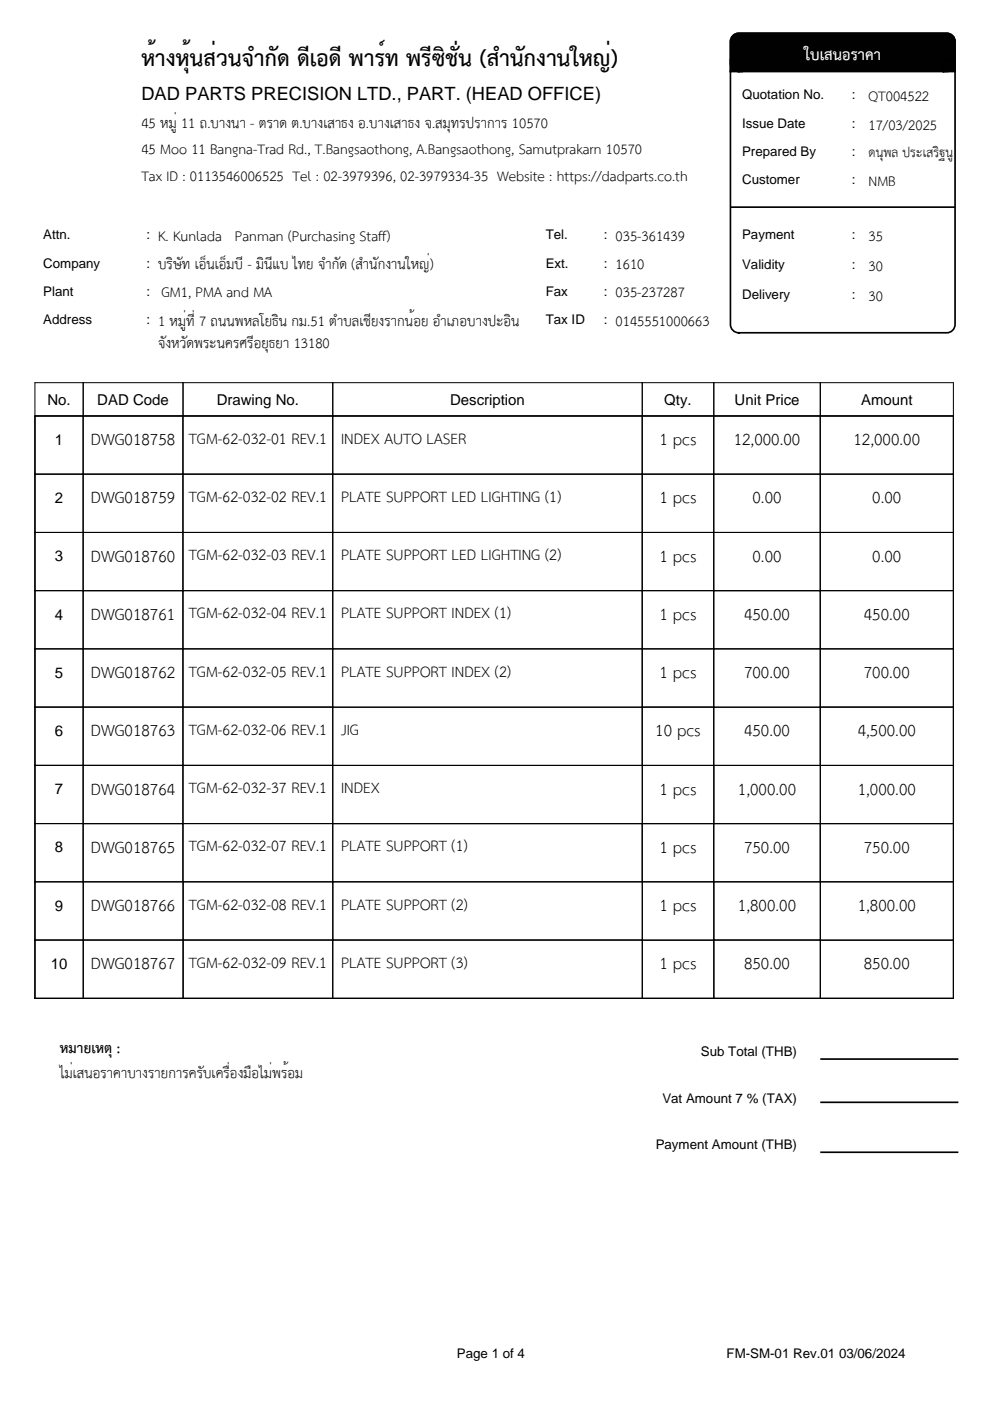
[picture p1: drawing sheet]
<svg xmlns="http://www.w3.org/2000/svg" width="210mm" height="297mm" viewBox="0 0 210 297" stroke-linecap="round" stroke-linejoin="round" font-family="sans-serif">
<path d="M7.4 88.2h10.2v12.3h-10.2z" fill="none" stroke="#000" stroke-width=".21"/>
<path d="M17.6 88.2h21.2v12.3h-21.2z" fill="#fff"/>
<path d="M17.6 88.2h21.2v12.3h-21.2z" fill="none" stroke="#000" stroke-width=".21"/>
<path d="M38.8 88.2h31.8v12.3h-31.8z" fill="#fff"/>
<path d="M38.8 88.2h31.8v12.3h-31.8z" fill="none" stroke="#000" stroke-width=".21"/>
<path d="M70.6 88.2h65.6v12.3h-65.6z" fill="#fff"/>
<path d="M70.6 88.2h65.6v12.3h-65.6z" fill="none" stroke="#000" stroke-width=".21"/>
<path d="M136.2 88.2h15.1v12.3h-15.1z" fill="#fff"/>
<path d="M136.2 88.2h15.1v12.3h-15.1z" fill="none" stroke="#000" stroke-width=".21"/>
<path d="M151.3 88.2h22.6v12.3h-22.6z" fill="#fff"/>
<path d="M151.3 88.2h22.6v12.3h-22.6z" fill="none" stroke="#000" stroke-width=".21"/>
<path d="M173.9 88.2h28.2v12.3h-28.2z" fill="#fff"/>
<path d="M173.9 88.2h28.2v12.3h-28.2z" fill="none" stroke="#000" stroke-width=".21"/>
<path d="M7.4 100.5h10.2v12.4h-10.2z" fill="#fff"/>
<path d="M7.4 100.5h10.2v12.4h-10.2z" fill="none" stroke="#000" stroke-width=".21"/>
<path d="M17.6 100.5h21.2v12.4h-21.2z" fill="#fff"/>
<path d="M17.6 100.5h21.2v12.4h-21.2z" fill="none" stroke="#000" stroke-width=".21"/>
<path d="M38.8 100.5h31.8v12.4h-31.8z" fill="#fff"/>
<path d="M38.8 100.5h31.8v12.4h-31.8z" fill="none" stroke="#000" stroke-width=".21"/>
<path d="M70.6 100.5h65.6v12.4h-65.6z" fill="#fff"/>
<path d="M70.6 100.5h65.6v12.4h-65.6z" fill="none" stroke="#000" stroke-width=".21"/>
<path d="M136.2 100.5h15.1v12.4h-15.1z" fill="#fff"/>
<path d="M136.2 100.5h15.1v12.4h-15.1z" fill="none" stroke="#000" stroke-width=".21"/>
<path d="M151.3 100.5h22.6v12.4h-22.6z" fill="#fff"/>
<path d="M151.3 100.5h22.6v12.4h-22.6z" fill="none" stroke="#000" stroke-width=".21"/>
<path d="M173.9 100.5h28.2v12.4h-28.2z" fill="#fff"/>
<path d="M173.9 100.5h28.2v12.4h-28.2z" fill="none" stroke="#000" stroke-width=".21"/>
<path d="M7.4 112.9h10.2v12.3h-10.2z" fill="#fff"/>
<path d="M7.4 112.9h10.2v12.3h-10.2z" fill="none" stroke="#000" stroke-width=".21"/>
<path d="M7.4 125.2h10.2v12.4h-10.2z" fill="#fff"/>
<path d="M7.4 125.2h10.2v12.4h-10.2z" fill="none" stroke="#000" stroke-width=".21"/>
<path d="M17.6 125.2h21.2v12.4h-21.2z" fill="#fff"/>
<path d="M17.6 125.2h21.2v12.4h-21.2z" fill="none" stroke="#000" stroke-width=".21"/>
<path d="M17.6 112.9h21.2v12.3h-21.2z" fill="#fff"/>
<path d="M17.6 112.9h21.2v12.3h-21.2z" fill="none" stroke="#000" stroke-width=".21"/>
<path d="M38.8 112.9h31.8v12.3h-31.8z" fill="#fff"/>
<path d="M38.8 112.9h31.8v12.3h-31.8z" fill="none" stroke="#000" stroke-width=".21"/>
<path d="M38.8 125.2h31.8v12.4h-31.8z" fill="#fff"/>
<path d="M38.8 125.2h31.8v12.4h-31.8z" fill="none" stroke="#000" stroke-width=".21"/>
<path d="M70.6 112.9h65.6v12.3h-65.6z" fill="#fff"/>
<path d="M70.6 112.9h65.6v12.3h-65.6z" fill="none" stroke="#000" stroke-width=".21"/>
<path d="M70.6 125.2h65.6v12.4h-65.6z" fill="#fff"/>
<path d="M70.6 125.2h65.6v12.4h-65.6z" fill="none" stroke="#000" stroke-width=".21"/>
<path d="M136.2 112.9h15.1v12.3h-15.1z" fill="#fff"/>
<path d="M136.2 112.9h15.1v12.3h-15.1z" fill="none" stroke="#000" stroke-width=".21"/>
<path d="M136.2 125.2h15.1v12.4h-15.1z" fill="#fff"/>
<path d="M136.2 125.2h15.1v12.4h-15.1z" fill="none" stroke="#000" stroke-width=".21"/>
<path d="M151.3 125.2h22.6v12.4h-22.6z" fill="#fff"/>
<path d="M151.3 125.2h22.6v12.4h-22.6z" fill="none" stroke="#000" stroke-width=".21"/>
<path d="M151.3 112.9h22.6v12.3h-22.6z" fill="#fff"/>
<path d="M151.3 112.9h22.6v12.3h-22.6z" fill="none" stroke="#000" stroke-width=".21"/>
<path d="M173.9 112.9h28.2v12.3h-28.2z" fill="#fff"/>
<path d="M173.9 112.9h28.2v12.3h-28.2z" fill="none" stroke="#000" stroke-width=".21"/>
<path d="M173.9 125.2h28.2v12.4h-28.2z" fill="#fff"/>
<path d="M173.9 125.2h28.2v12.4h-28.2z" fill="none" stroke="#000" stroke-width=".21"/>
<path d="M7.4 137.6h10.2v12.3h-10.2z" fill="#fff"/>
<path d="M7.4 137.6h10.2v12.3h-10.2z" fill="none" stroke="#000" stroke-width=".21"/>
<path d="M7.4 149.9h10.2v12.4h-10.2z" fill="#fff"/>
<path d="M7.4 149.9h10.2v12.4h-10.2z" fill="none" stroke="#000" stroke-width=".21"/>
<path d="M7.4 162.3h10.2v12.3h-10.2z" fill="#fff"/>
<path d="M7.4 162.3h10.2v12.3h-10.2z" fill="none" stroke="#000" stroke-width=".21"/>
<path d="M7.4 174.6h10.2v12.4h-10.2z" fill="#fff"/>
<path d="M7.4 174.6h10.2v12.4h-10.2z" fill="none" stroke="#000" stroke-width=".21"/>
<path d="M17.6 174.6h21.2v12.4h-21.2z" fill="#fff"/>
<path d="M17.6 174.6h21.2v12.4h-21.2z" fill="none" stroke="#000" stroke-width=".21"/>
<path d="M17.6 137.6h21.2v12.3h-21.2z" fill="#fff"/>
<path d="M17.6 137.6h21.2v12.3h-21.2z" fill="none" stroke="#000" stroke-width=".21"/>
<path d="M17.6 149.9h21.2v12.4h-21.2z" fill="#fff"/>
<path d="M17.6 149.9h21.2v12.4h-21.2z" fill="none" stroke="#000" stroke-width=".21"/>
<path d="M17.6 162.3h21.2v12.3h-21.2z" fill="#fff"/>
<path d="M17.6 162.3h21.2v12.3h-21.2z" fill="none" stroke="#000" stroke-width=".21"/>
<path d="M38.8 137.6h31.8v12.3h-31.8z" fill="#fff"/>
<path d="M38.8 137.6h31.8v12.3h-31.8z" fill="none" stroke="#000" stroke-width=".21"/>
<path d="M38.8 149.9h31.8v12.4h-31.8z" fill="#fff"/>
<path d="M38.8 149.9h31.8v12.4h-31.8z" fill="none" stroke="#000" stroke-width=".21"/>
<path d="M38.8 162.3h31.8v12.3h-31.8z" fill="#fff"/>
<path d="M38.8 162.3h31.8v12.3h-31.8z" fill="none" stroke="#000" stroke-width=".21"/>
<path d="M38.8 174.6h31.8v12.4h-31.8z" fill="#fff"/>
<path d="M38.8 174.6h31.8v12.4h-31.8z" fill="none" stroke="#000" stroke-width=".21"/>
<path d="M70.6 174.6h65.6v12.4h-65.6z" fill="#fff"/>
<path d="M70.6 174.6h65.6v12.4h-65.6z" fill="none" stroke="#000" stroke-width=".21"/>
<path d="M136.2 174.6h15.1v12.4h-15.1z" fill="#fff"/>
<path d="M136.2 174.6h15.1v12.4h-15.1z" fill="none" stroke="#000" stroke-width=".21"/>
<path d="M151.3 174.6h22.6v12.4h-22.6z" fill="#fff"/>
<path d="M151.3 174.6h22.6v12.4h-22.6z" fill="none" stroke="#000" stroke-width=".21"/>
<path d="M173.9 174.6h28.2v12.4h-28.2z" fill="#fff"/>
<path d="M173.9 174.6h28.2v12.4h-28.2z" fill="none" stroke="#000" stroke-width=".21"/>
<path d="M173.9 162.3h28.2v12.3h-28.2z" fill="#fff"/>
<path d="M173.9 162.3h28.2v12.3h-28.2z" fill="none" stroke="#000" stroke-width=".21"/>
<path d="M151.3 162.3h22.6v12.3h-22.6z" fill="#fff"/>
<path d="M151.3 162.3h22.6v12.3h-22.6z" fill="none" stroke="#000" stroke-width=".21"/>
<path d="M136.2 162.3h15.1v12.3h-15.1z" fill="#fff"/>
<path d="M136.2 162.3h15.1v12.3h-15.1z" fill="none" stroke="#000" stroke-width=".21"/>
<path d="M70.6 162.3h65.6v12.3h-65.6z" fill="#fff"/>
<path d="M70.6 162.3h65.6v12.3h-65.6z" fill="none" stroke="#000" stroke-width=".21"/>
<path d="M70.6 149.9h65.6v12.4h-65.6z" fill="#fff"/>
<path d="M70.6 149.9h65.6v12.4h-65.6z" fill="none" stroke="#000" stroke-width=".21"/>
<path d="M70.6 137.6h65.6v12.3h-65.6z" fill="#fff"/>
<path d="M70.6 137.6h65.6v12.3h-65.6z" fill="none" stroke="#000" stroke-width=".21"/>
<path d="M136.2 137.6h15.1v12.3h-15.1z" fill="#fff"/>
<path d="M136.2 137.6h15.1v12.3h-15.1z" fill="none" stroke="#000" stroke-width=".21"/>
<path d="M136.2 149.9h15.1v12.4h-15.1z" fill="#fff"/>
<path d="M136.2 149.9h15.1v12.4h-15.1z" fill="none" stroke="#000" stroke-width=".21"/>
<path d="M151.3 149.9h22.6v12.4h-22.6z" fill="#fff"/>
<path d="M151.3 149.9h22.6v12.4h-22.6z" fill="none" stroke="#000" stroke-width=".21"/>
<path d="M151.3 137.6h22.6v12.3h-22.6z" fill="#fff"/>
<path d="M151.3 137.6h22.6v12.3h-22.6z" fill="none" stroke="#000" stroke-width=".21"/>
<path d="M173.9 137.6h28.2v12.3h-28.2z" fill="#fff"/>
<path d="M173.9 137.6h28.2v12.3h-28.2z" fill="none" stroke="#000" stroke-width=".21"/>
<path d="M173.9 149.9h28.2v12.4h-28.2z" fill="#fff"/>
<path d="M173.9 149.9h28.2v12.4h-28.2z" fill="none" stroke="#000" stroke-width=".21"/>
<path d="M173.9 199.3h28.2v12.4h-28.2z" fill="#fff"/>
<path d="M173.9 199.3h28.2v12.4h-28.2z" fill="none" stroke="#000" stroke-width=".21"/>
<path d="M173.9 187h28.2v12.3h-28.2z" fill="#fff"/>
<path d="M173.9 187h28.2v12.3h-28.2z" fill="none" stroke="#000" stroke-width=".21"/>
<path d="M151.3 187h22.6v12.3h-22.6z" fill="#fff"/>
<path d="M151.3 187h22.6v12.3h-22.6z" fill="none" stroke="#000" stroke-width=".21"/>
<path d="M151.3 199.3h22.6v12.4h-22.6z" fill="#fff"/>
<path d="M151.3 199.3h22.6v12.4h-22.6z" fill="none" stroke="#000" stroke-width=".21"/>
<path d="M136.2 199.3h15.1v12.4h-15.1z" fill="#fff"/>
<path d="M136.2 199.3h15.1v12.4h-15.1z" fill="none" stroke="#000" stroke-width=".21"/>
<path d="M136.2 187h15.1v12.3h-15.1z" fill="#fff"/>
<path d="M136.2 187h15.1v12.3h-15.1z" fill="none" stroke="#000" stroke-width=".21"/>
<path d="M70.6 187h65.6v12.3h-65.6z" fill="#fff"/>
<path d="M70.6 187h65.6v12.3h-65.6z" fill="none" stroke="#000" stroke-width=".21"/>
<path d="M38.8 187h31.8v12.3h-31.8z" fill="#fff"/>
<path d="M38.8 187h31.8v12.3h-31.8z" fill="none" stroke="#000" stroke-width=".21"/>
<path d="M38.8 199.3h31.8v12.4h-31.8z" fill="#fff"/>
<path d="M38.8 199.3h31.8v12.4h-31.8z" fill="none" stroke="#000" stroke-width=".21"/>
<path d="M70.6 199.3h65.6v12.4h-65.6z" fill="#fff"/>
<path d="M70.6 199.3h65.6v12.4h-65.6z" fill="none" stroke="#000" stroke-width=".21"/>
<path d="M17.6 187h21.2v12.3h-21.2z" fill="#fff"/>
<path d="M17.6 187h21.2v12.3h-21.2z" fill="none" stroke="#000" stroke-width=".21"/>
<path d="M17.6 199.3h21.2v12.4h-21.2z" fill="#fff"/>
<path d="M17.6 199.3h21.2v12.4h-21.2z" fill="none" stroke="#000" stroke-width=".21"/>
<path d="M7.4 187h10.2v12.3h-10.2z" fill="#fff"/>
<path d="M7.4 187h10.2v12.3h-10.2z" fill="none" stroke="#000" stroke-width=".21"/>
<path d="M7.4 199.3h10.2v12.4h-10.2z" fill="#fff"/>
<path d="M7.3 88.2h194.9M7.4 88.1v123.7M202.1 88.1v123.7M7.4 199.3h10.2v12.4h-10.2zM7.3 211.7h194.9" fill="none" stroke="#000" stroke-width=".21"/>
<path d="M155.4 7.6l.8-.5h.4h44.1a1.76 1.76 0 0 1 1.8 1.7v60a1.76 1.76 0 0 1-1.8 1.8h-44.1a1.76 1.76 0 0 1-1.7-1.8v-60v-.4z" fill="#fff"/>
<path d="M155.4 7.6l.8-.5h.4h44.1a1.76 1.76 0 0 1 1.8 1.7v60a1.76 1.76 0 0 1-1.8 1.8h-44.1a1.76 1.76 0 0 1-1.7-1.8v-60v-.4zM154.9 43.9h47.6" fill="none" stroke="#000" stroke-width=".35"/>
<path d="M155.4 7.6l.8-.5h.4h44.1a1.76 1.76 0 0 1 1.8 1.7v4.6a1.76 1.76 0 0 1-1.8 1.8h-44.1a1.76 1.76 0 0 1-1.7-1.8v-4.6v-.4z" fill="#030000"/>
<path d="M155.4 7.6l.8-.5h.4h44.1a1.76 1.76 0 0 1 1.8 1.7v4.6a1.76 1.76 0 0 1-1.8 1.8h-44.1a1.76 1.76 0 0 1-1.7-1.8v-4.6v-.4z" fill="none" stroke="#000" stroke-width=".35"/>
<path d="M154.9 12.7h2.4v2.5h-2.4z" fill="#030000"/>
<path d="M154.9 12.7h2.4v2.5h-2.4z" fill="none" stroke="#000" stroke-width=".35"/>
<path d="M200 12.7h2.5v2.5h-2.5z" fill="#030000"/>
<path d="M200 12.7h2.5v2.5h-2.5zM173.9 224.5h29.3M173.9 233.7h29.3M173.9 244.3h29.3" fill="none" stroke="#000" stroke-width=".35"/>
<g fill="none" stroke="#000" stroke-width=".21">
<path d="M7.3 81.1h194.9M7.3 88.2h194.9M7.4 81.1v130.7M17.6 81.1v130.7M38.8 81.1v130.7M70.6 81.1v130.7M136.2 81.1v130.7M151.3 81.1v130.7M173.9 81.1v130.7M202.1 81.1v130.7M7.3 100.5h194.9M7.3 112.9h194.9"/>
<path d="M7.3 125.2h194.9M7.3 137.6h194.9M7.3 149.9h194.9M7.3 162.3h194.9M7.3 174.6h194.9M7.3 187h194.9M7.3 199.3h194.9M7.3 211.7h194.9"/>
</g>
<text font-size="6.7" x="30" y="14">ห้างหุ้นส่วนจำกัด ดีเอดี พาร์ท พรีซิชั่น (สำนักงานใหญ่)</text>
<g font-size="4.9">
<text x="19.3" y="94.4">DWG018758</text>
<text x="139.8" y="94.4">1 pcs</text>
<text x="155.6" y="94.4">12,000.00</text>
<text x="181" y="94.4">12,000.00</text>
<text x="19.3" y="106.7">DWG018759</text>
<text x="139.8" y="106.7">1 pcs</text>
<text x="159.5" y="106.7">0.00</text>
<text x="184.9" y="106.7">0.00</text>
<text x="19.3" y="119.1">DWG018760</text>
<text x="139.8" y="119.1">1 pcs</text>
<text x="159.5" y="119.1">0.00</text>
<text x="184.9" y="119.1">0.00</text>
<text x="19.3" y="131.4">DWG018761</text>
<text x="139.8" y="131.4">1 pcs</text>
<text x="157.8" y="131.4">450.00</text>
<text x="183.2" y="131.4">450.00</text>
<text x="19.3" y="143.8">DWG018762</text>
<text x="139.8" y="143.8">1 pcs</text>
<text x="157.8" y="143.8">700.00</text>
<text x="183.2" y="143.8">700.00</text>
<text x="19.3" y="156.1">DWG018763</text>
<text x="138.9" y="156.1">10 pcs</text>
<text x="157.8" y="156.1">450.00</text>
<text x="181.9" y="156.1">4,500.00</text>
<text x="19.3" y="168.5">DWG018764</text>
<text x="139.8" y="168.5">1 pcs</text>
<text x="156.5" y="168.5">1,000.00</text>
<text x="181.9" y="168.5">1,000.00</text>
<text x="19.3" y="180.8">DWG018765</text>
<text x="139.8" y="180.8">1 pcs</text>
<text x="157.8" y="180.8">750.00</text>
<text x="183.2" y="180.8">750.00</text>
<text x="19.3" y="193.2">DWG018766</text>
<text x="139.8" y="193.2">1 pcs</text>
<text x="156.5" y="193.2">1,800.00</text>
<text x="181.9" y="193.2">1,800.00</text>
<text x="19.3" y="205.5">DWG018767</text>
<text x="139.8" y="205.5">1 pcs</text>
<text x="157.8" y="205.5">850.00</text>
<text x="183.2" y="205.5">850.00</text>
</g>
<text font-size="4.6" fill="#fff" x="170.5" y="12.6">ใบเสนอราคา</text>
<g font-size="4.6">
<text x="40" y="94.1">TGM-62-032-01 REV.1</text>
<text x="72.3" y="94.1">INDEX AUTO LASER</text>
<text x="40" y="106.4">TGM-62-032-02 REV.1</text>
<text x="72.3" y="106.4">PLATE SUPPORT LED LIGHTING (1)</text>
<text x="40" y="118.8">TGM-62-032-03 REV.1</text>
<text x="72.3" y="118.8">PLATE SUPPORT LED LIGHTING (2)</text>
<text x="40" y="131.1">TGM-62-032-04 REV.1</text>
<text x="72.3" y="131.1">PLATE SUPPORT INDEX (1)</text>
<text x="40" y="143.4">TGM-62-032-05 REV.1</text>
<text x="72.3" y="143.4">PLATE SUPPORT INDEX (2)</text>
<text x="40" y="155.8">TGM-62-032-06 REV.1</text>
<text x="72.3" y="155.8">JIG</text>
<text x="40" y="168.1">TGM-62-032-37 REV.1</text>
<text x="72.3" y="168.1">INDEX</text>
<text x="40" y="180.5">TGM-62-032-07 REV.1</text>
<text x="72.3" y="180.5">PLATE SUPPORT (1)</text>
<text x="40" y="192.8">TGM-62-032-08 REV.1</text>
<text x="72.3" y="192.8">PLATE SUPPORT (2)</text>
<text x="40" y="205.2">TGM-62-032-09 REV.1</text>
<text x="72.3" y="205.2">PLATE SUPPORT (3)</text>
</g>
<g font-size="4.2">
<text x="184.1" y="21.5">QT004522</text>
<text x="30" y="27.1">45 หมู่ 11 ถ.บางนา - ตราด ต.บางเสาธง อ.บางเสาธง จ.สมุทรปราการ 10570</text>
<text x="184.1" y="27.5">17/03/2025</text>
<text x="30" y="32.7">45 Moo 11 Bangna-Trad Rd., T.Bangsaothong, A.Bangsaothong, Samutprakarn 10570</text>
<text x="30" y="38.4">Tax ID : 0113546006525 Tel : 02-3979396, 02-3979334-35 Website : https://dadparts.co.th</text>
<text x="184.1" y="39.5">NMB</text>
<text x="33.5" y="51.1">K. Kunlada Panman (Purchasing Staff)</text>
<text x="130.5" y="51.1">035-361439</text>
<text x="184.1" y="51.1">35</text>
<text x="33.5" y="57.1">บริษัท เอ็นเอ็มบี - มินีแบ ไทย จำกัด (สำนักงานใหญ่)</text>
<text x="130.5" y="57.1">1610</text>
<text x="184.1" y="57.5">30</text>
<text x="34.2" y="63.1">GM1, PMA and MA</text>
<text x="130.5" y="63.1">035-237287</text>
<text x="184.1" y="63.8">30</text>
<text x="33.5" y="69">1 หมู่ที่ 7 ถนนพหลโยธิน กม.51 ตำบลเชียงรากน้อย อำเภอบางปะอิน</text>
<text x="130.5" y="69">0145551000663</text>
<text x="33.5" y="73.8">จังหวัดพระนครศรีอยุธยา 13180</text>
<text x="12.7" y="223.3">หมายเหตุ :</text>
<text x="12.7" y="228.5">ไม่เสนอราคาบางรายการครับเครื่องมือไม่พร้อม</text>
</g>
<g font-size="3.9">
<text x="30" y="21.3">DAD PARTS PRECISION LTD., PART. (HEAD OFFICE)</text>
<text x="184.1" y="33.4">ดนุพล ประเสริฐนู</text>
</g>
<g font-size="3.2">
<text x="10.1" y="85.8">No.</text>
<text x="20.6" y="85.8">DAD Code</text>
<text x="45.9" y="85.8">Drawing No.</text>
<text x="95.4" y="85.8">Description</text>
<text x="140.8" y="85.8">Qty.</text>
<text x="155.8" y="85.8">Unit Price</text>
<text x="182.6" y="85.8">Amount</text>
<text x="11.6" y="94.3">1</text>
<text x="11.6" y="106.7">2</text>
<text x="11.6" y="119">3</text>
<text x="11.6" y="131.4">4</text>
<text x="11.6" y="143.7">5</text>
<text x="11.6" y="156.1">6</text>
<text x="11.6" y="168.4">7</text>
<text x="11.6" y="180.7">8</text>
<text x="11.6" y="193.1">9</text>
<text x="10.8" y="205.4">10</text>
</g>
<g font-size="2.8">
<text x="157.3" y="21.1">Quotation No.</text>
<text x="180.6" y="21.1">:</text>
<text x="157.3" y="27.1">Issue Date</text>
<text x="180.6" y="27.1">:</text>
<text x="157.3" y="33.1">Prepared By</text>
<text x="180.6" y="33.1">:</text>
<text x="157.3" y="39.1">Customer</text>
<text x="180.6" y="39.1">:</text>
<text x="9.2" y="50.7">Attn.</text>
<text x="31" y="50.7">:</text>
<text x="115.7" y="50.7">Tel.</text>
<text x="128.1" y="50.7">:</text>
<text x="157.3" y="50.7">Payment</text>
<text x="180.6" y="50.7">:</text>
<text x="9.2" y="56.7">Company</text>
<text x="31" y="56.7">:</text>
<text x="115.7" y="56.7">Ext.</text>
<text x="128.1" y="56.7">:</text>
<text x="157.3" y="57.1">Validity</text>
<text x="180.6" y="57.1">:</text>
<text x="9.2" y="62.7">Plant</text>
<text x="31" y="62.7">:</text>
<text x="115.7" y="62.7">Fax</text>
<text x="128.1" y="62.7">:</text>
<text x="157.3" y="63.4">Delivery</text>
<text x="180.6" y="63.4">:</text>
<text x="9.2" y="68.7">Address</text>
<text x="31" y="68.7">:</text>
<text x="115.7" y="68.7">Tax ID</text>
<text x="128.1" y="68.7">:</text>
<text x="148.6" y="223.9">Sub Total (THB)</text>
<text x="140.4" y="233.8">Vat Amount 7 % (TAX)</text>
<text x="139" y="243.7">Payment Amount (THB)</text>
<text x="96.9" y="288">Page 1 of 4</text>
<text x="154.1" y="288">FM-SM-01 Rev.01 03/06/2024</text>
</g>
</svg>
